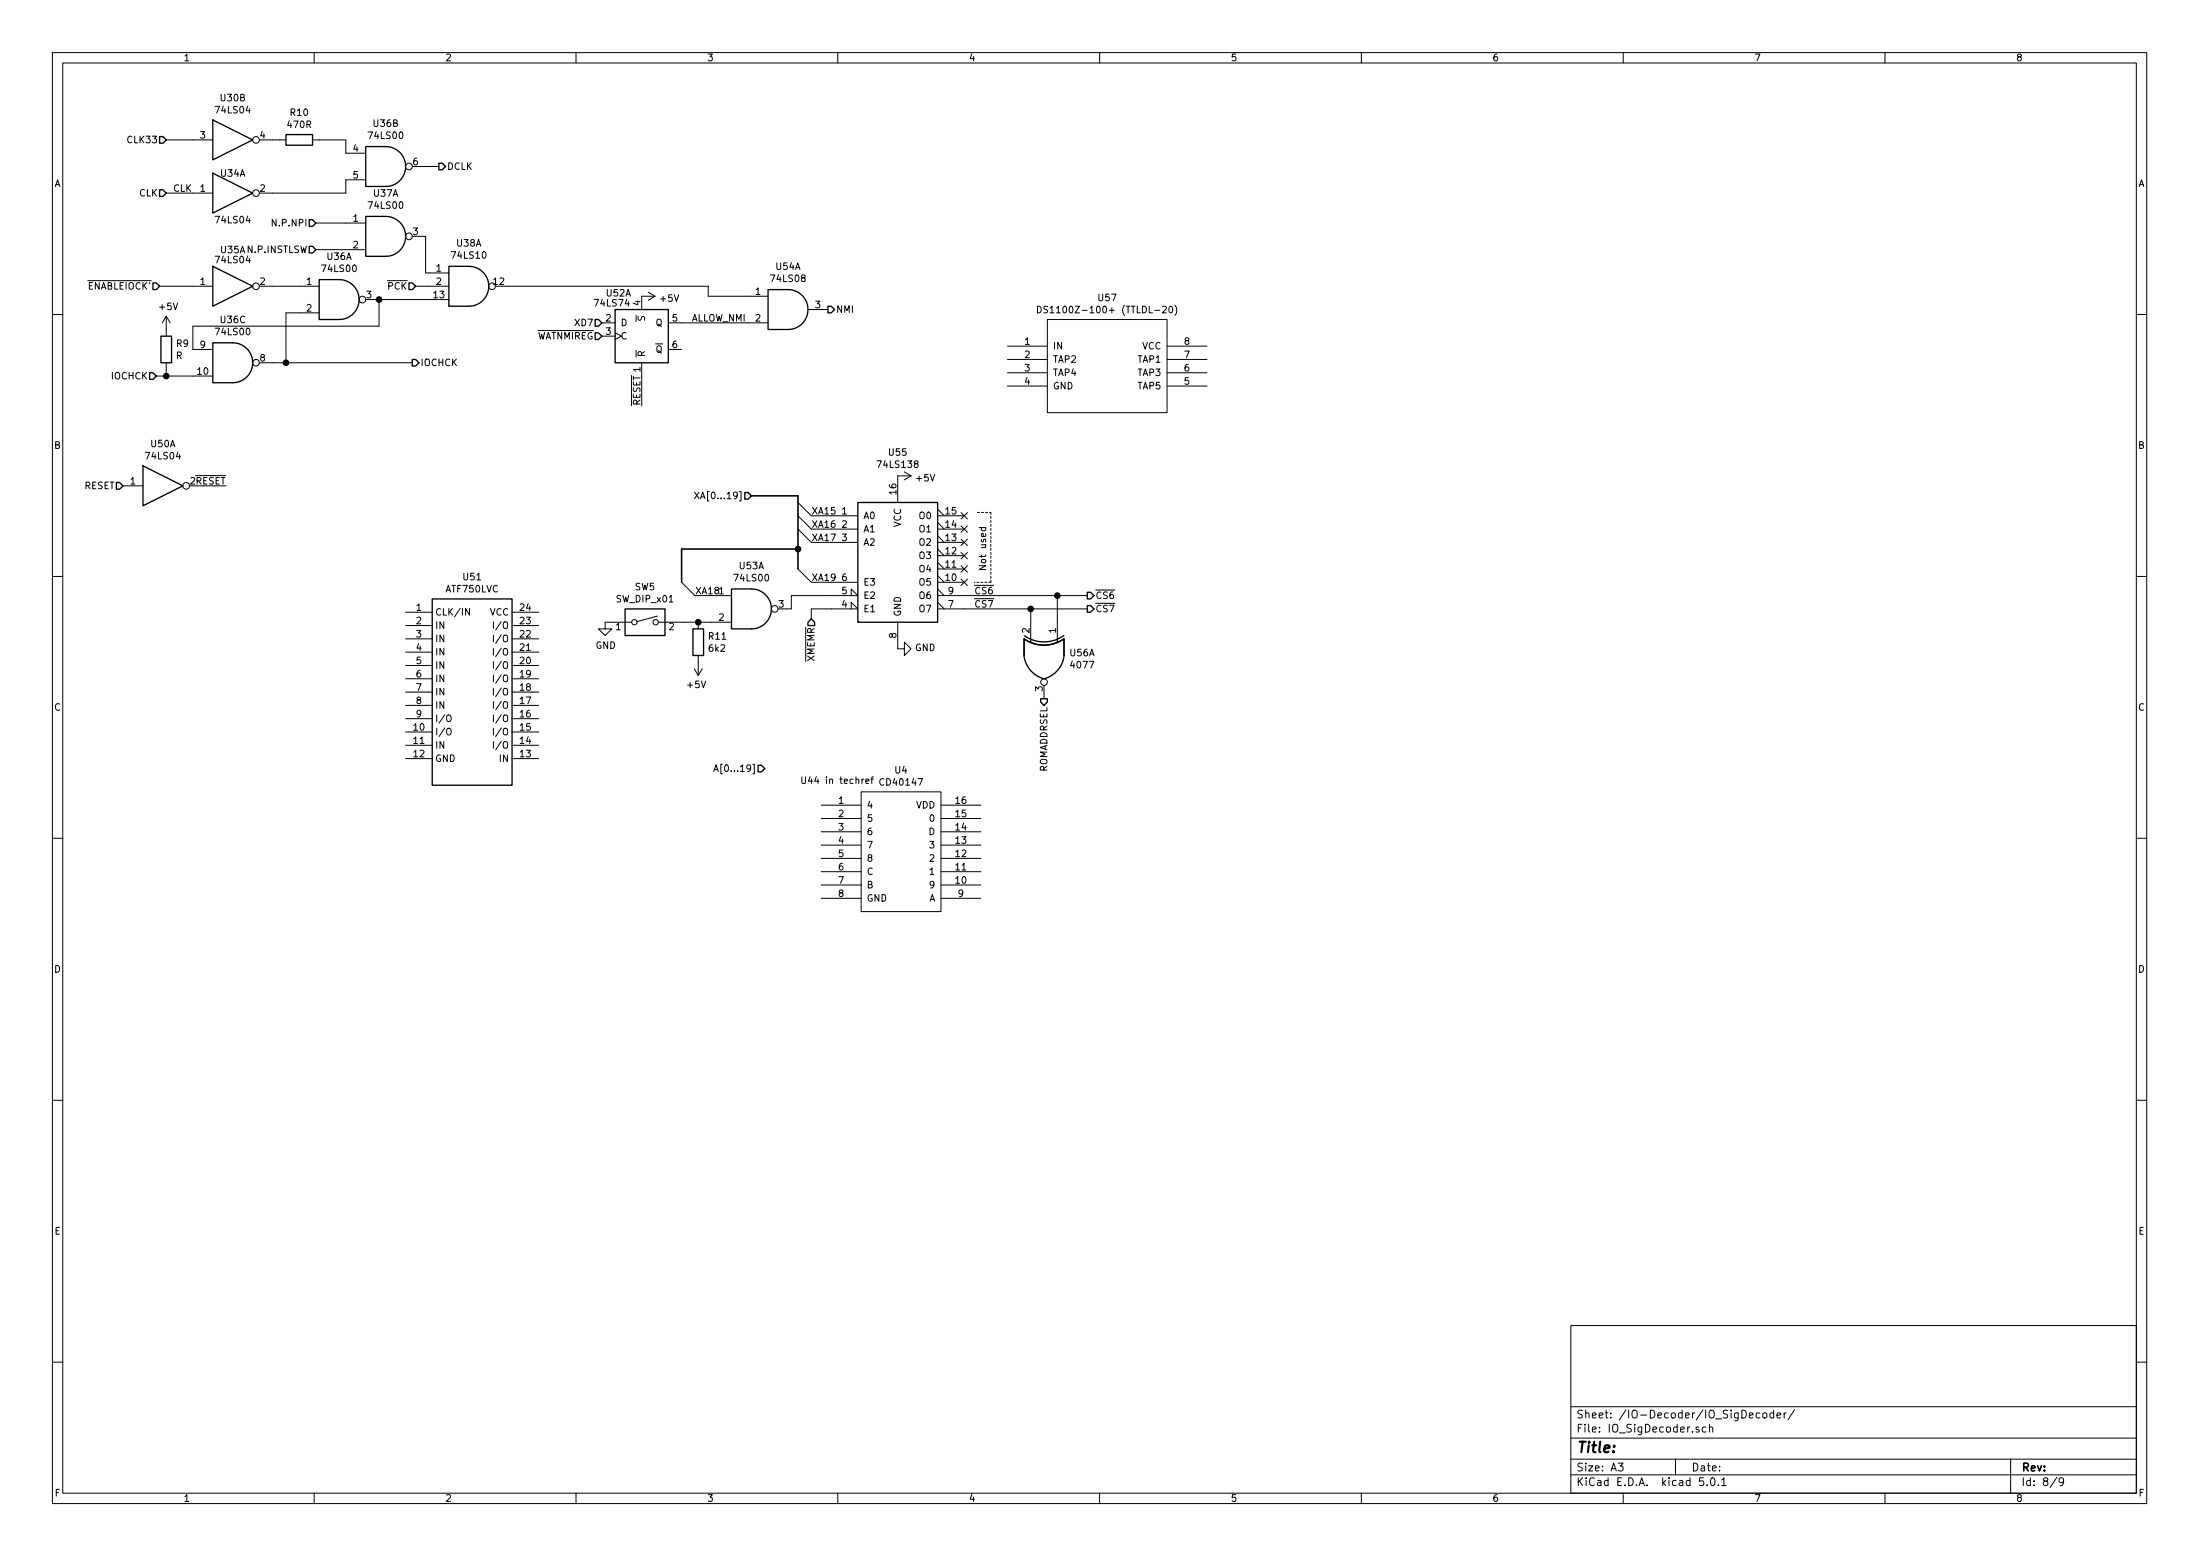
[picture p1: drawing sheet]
<svg xmlns="http://www.w3.org/2000/svg" width="420mm" height="297mm" viewBox="0 0 420 297" stroke-linecap="round" stroke-linejoin="round" font-family="sans-serif">
<g fill="none" stroke="#000" stroke-width=".19">
<path d="M10 10h400v277h-400zM12 12h396v273.1h-396zM60 10v2M110 10v2M160 10v2M210 10v2M260 10v2M310 10v2M360 10v2M31.7 36.9h8.9M31.7 26.7h8.9M49.5 26.7h5.1"/>
<path d="M59.7 26.7h6.3v2.5h3.8M69.8 34.3h-3.8v2.6h-16.5M78.7 31.8h5.1M30.5 54.6h10.1M49.5 54.6h11.5M60.3 42.6h9.5M60.3 47.7h9.5M61 59.7h-6.4v9.6M69.8 57.2h15.9M72.4 57.2v5.1h-35.6v4.4h3.8M78.7 45.1h2.6v7h4.4M79.4 54.6h6.3"/>
<path d="M94.6 54.6h40.7v2h11.4M123.8 55.8l1.3 .8M125.1 56.6h-2.5v2.5M125.1 56.6l-1.3 .7M154.3 59.1h3.8M198.1 58.5a.64 .64 0 0 1 .8 .6 .64 .64 0 0 1-.8 .6zM200.1 58.5h-.5l-.2 .1-.1 .2 .2 .2 .4 .2 .2 .3-.3 .2h-.5M222 58.6l.5-.1 .3 .3-.8 .9h.8M223.4 58.6l.1-.1a.69 .69 0 0 1 .5 .6 .69 .69 0 0 1-.5 .6l-.3-.5zM224.4 58.3a1.47 1.47 0 0 1 0 1.9M10 60h2M29.8 71.8h10.8"/>
<path d="M31.7 60.4v3.8M31.7 69.3v2.5M31.7 60.4l-.7 1.2M31.7 60.4l.8 1.2M49.5 69.3h29.2M114.9 61.6h2.6M114.9 64.2h2.6M117.5 63.5l1.2 .7-1.2 .6M122.6 69.3v8.2M127.6 66.7h2.6M127.6 61.6h19.1M192.4 66.1h7.6"/>
<path d="M192.4 68.6h7.6M192.4 71.2h7.6M192.4 73.7h7.6M200 61h22.9v17.8h-22.9zM222.9 66.1h7.6M222.9 68.6h7.6M222.9 71.2h7.6M222.9 73.7h7.6M408 60h2M23.5 92.7h3.8M38.7 92.7h4.5M132.6 93.9l.9 1.3"/>
<path d="M133.5 93.9l-.9 1.3M152.4 95.9l2.5 2.6h8.9M152.4 98.5l2.5 2.5h8.9M172.7 90.1l1.3 .7M174 90.8h-2.6v5.1M174 90.8l-1.3 .8M179.1 98.5h5M179.1 99.7l1.2 1.3M179.1 97.2l1.2 1.3M183.5 97.9l1.3 1.2M184.8 97.9l-1.3 1.2M10 110h2"/>
<path d="M77.5 116.9h5M77.5 119.4h5M89.7 116.2v1.2l-.8-1.2v1.2M94.2 118.7v1.3M97.8 116.9h5.1M97.8 119.4h5.1M120.6 118.8h-5v1.3h1.2l-1.2 1.2-1.3-1.2h1.3M125.6 117.6l-3.9 1.1M125.7 118.8h14M130.2 111.2l2.5 2.5h7M133.3 118.8v1.3M152.4 108.6l2.5 2.6h8.9"/>
<path d="M152.4 101l2.5 2.5h8.9M162.6 116.2v-1.2l1.2 1.2h-8.9v1.9M162.6 113.7v-1.3l1.2 1.3h-12.7v2.5h-2.5M171.4 118.8v5.1h1.3v-1.3l1.3 1.3-1.3 1.2v-1.2M179.1 111.2h5M179.1 109.9l1.2 1.3M179.1 108.6h5M179.1 107.4l1.2 1.2M179.1 106.1h5M179.1 104.8l1.2 1.3M179.1 103.5h5M179.1 102.3l1.2 1.2"/>
<path d="M179.1 101h5M179.1 116.2h28.5M179.1 113.7h28.5M179.1 115l1.2 1.2M179.1 112.4l1.2 1.3M183.5 100.4l1.3 1.2M183.5 102.9l1.3 1.3M183.5 105.5l1.3 1.2M183.5 108l1.3 1.2M183.5 110.6l1.3 1.2M184.8 100.4l-1.3 1.2M184.8 102.9l-1.3 1.3"/>
<path d="M184.8 105.5l-1.3 1.2M184.8 108l-1.3 1.2M184.8 110.6l-1.3 1.2M187 108h1.3l-1.3 .7h1.3M196.8 116.2v6.4M201.9 113.7v8.9M408 110h2M77.5 139.7h5M77.5 137.2h5M77.5 134.7h5M77.5 132.1h5M77.5 129.6h5"/>
<path d="M77.5 127h5M77.5 124.5h5M77.5 122h5M85.4 139.2l.2-.2a.47 .47 0 0 1 .6 .5l-.1 .6-.2 .2-.4-.1a1 1 0 0 1-.1-1zM85.4 136.7l.2-.2a.47 .47 0 0 1 .6 .4l-.1 .7-.2 .2-.4-.1a1 1 0 0 1-.1-1zM94.2 121.2v1.3M94.2 123.8v1.3M94.2 126.3v1.3M94.2 128.9v1.2M94.2 131.4v1.3M94.2 133.9v1.3M94.2 136.5v1.3"/>
<path d="M94.2 139v1.3M97.8 139.7h5.1M97.8 137.2h5.1M97.8 134.7h5.1M97.8 132.1h5.1M97.8 129.6h5.1M97.8 127h5.1M97.8 124.5h5.1M97.8 122h5.1M132.6 127.7l.7 1.2M133.3 125.1v3.8M134.1 127.7l-.8 1.2"/>
<path d="M199.4 130.8v2.6M77.5 142.3h5M77.5 144.8h5M94.2 141.6v1.2M97.8 142.3h5.1M97.8 144.8h5.1M136.3 147.3l.5-1.3 .4 1.3M136.4 146.9h.7M153.1 148.3v1l.3 .3h.2l.2-.3v-1M154.7 148.2l-.3 .9h.8M156.8 153.7h7.7M156.8 158.8h7.7"/>
<path d="M156.8 156.2h7.7M164.5 151.2h15.2v22.8h-15.2zM179.7 153.7h7.6M179.7 158.8h7.6M179.7 156.2h7.6M10 160h2M156.8 168.9h7.7M156.8 166.4h7.7M156.8 163.9h7.7M156.8 161.3h7.7M156.8 171.5h7.7M179.7 168.9h7.6"/>
<path d="M179.7 166.4h7.6M179.7 163.9h7.6M179.7 161.3h7.6M179.7 171.5h7.6M408 160h2M10 210h2M408 210h2M300 253h108v32.1h-108zM10 260h2M300 278.5h108M300 274.5h108M300 268.5h108"/>
<path d="M309 279.3h1l-.5 .6 .4 .1v.7l-.2 .1-.7-.1M320 278.5v3M324.5 272.5l-.4-.1-.2 .2 .1 .2 .5 .2v.3h-.6M325.8 272.5l-.4-.1-.3 .3 .1 .6 .2 .1 .4-.1M326.5 272.5l.2-.1 .3 .1 .1 .9M326.5 271.9v1.5M336.1 269.8l-.4-.1-.3 .3 .1 .6 .2 .1 .4-.1M336.7 269.8l.3-.1 .4 .1v.8l-.2 .1-.5-.1zM338.7 269.8l-.4-.1-.3 .3 .2 .6h.5M338.7 269.2v1.5M339.4 270.2l.7-.1-.1-.3-.4-.1-.2 .2v.7h.6M340.7 269.7v1"/>
<path d="M341.1 269.7l-.3 .1-.1 .2M342.7 269.1l-1.2 2M384 278.5v6.6M408 260h2M60 285.1v1.9M110 285.1v1.9M160 285.1v1.9M210 285.1v1.9M260 285.1v1.9M300 281.5h108M310 285.1v1.9M325.3 282.1h-.7l-.1 .7 .2-.1h.5l.2 .3-.1 .5-.2 .1-.6-.1"/>
<path d="M326 283.5v.1M326.8 282.3l.2-.2a.8 .8 0 0 1 .6 .8 .8 .8 0 0 1-.6 .7l-.2-.1-.1-.5zM328.2 283.5v.1M328.8 282.5l.4-.4v1.5M328.8 283.6h.9M360 285.1v1.9M392.8 282l-1.3 2M394.1 282.7l-.3 .3h-.4l-.2-.3 .2-.5 .4-.1 .2 .2a1.19 1.19 0 0 1-.2 1.2l-.4 .1"/>
<circle cx="48.9" cy="26.7" r=".63"/>
<circle cx="48.9" cy="36.9" r=".63"/>
<circle cx="78.1" cy="31.8" r=".63"/>
<circle cx="48.9" cy="54.6" r=".63"/>
<circle cx="69.2" cy="57.2" r=".63"/>
<circle cx="78.1" cy="45.1" r=".63"/>
<circle cx="94" cy="54.6" r=".63"/>
<circle cx="48.9" cy="69.3" r=".63"/>
<circle cx="35.6" cy="92.7" r=".63"/>
<circle cx="121.2" cy="118.8" r=".51"/>
<circle cx="125.2" cy="118.8" r=".51"/>
<circle cx="148" cy="116.2" r=".63"/>
<circle cx="199.4" cy="130.2" r=".63"/>
</g>
<g fill="none" stroke="#000" stroke-width=".25">
<path d="M30.5 26.1h.6l.6 .6-.6 .6h-.6zM30.5 36.2h.6l.6 .7-.6 .6h-.6zM40.6 33.1l7.7 3.8-7.7 3.8zM40.6 22.9l7.7 3.8-7.7 3.8zM54.6 25.7h5.1v2h-5.1zM69.8 28h3.9a3.8 3.8 0 0 1 3.8 3.8 3.8 3.8 0 0 1-3.8 3.8h-3.9zM83.8 31.2h.7l.6 .6-.6 .6h-.7zM29.2 54h.6l.7 .6-.7 .7h-.6zM40.6 50.8l7.7 3.8-7.7 3.9zM59.1 41.9h.6l.6 .7-.6 .6h-.6zM59.1 47h.6l.6 .7-.6 .6h-.6zM61 53.4h3.8a3.8 3.8 0 0 1 3.8 3.8 3.8 3.8 0 0 1-3.8 3.8h-3.8z"/>
<path d="M69.8 41.3h3.9a3.8 3.8 0 0 1 3.8 3.8 3.8 3.8 0 0 1-3.8 3.8h-3.9zM78.1 54h.6l.7 .6-.7 .7h-.6zM85.7 50.8h3.8a3.8 3.8 0 0 1 3.8 3.8 3.8 3.8 0 0 1-3.8 3.9h-3.8zM117.5 59.1h10.1v10.2h-10.1zM146.7 55.3h3.8a3.8 3.8 0 0 1 3.8 3.8 3.8 3.8 0 0 1-3.8 3.8h-3.8zM158.1 58.5h.6l.7 .6-.7 .6h-.6zM28.6 71.2h.6l.6 .6-.6 .6h-.6zM30.7 64.2h2.1v5.1h-2.1zM40.6 65.4h3.8a3.8 3.8 0 0 1 3.9 3.9 3.8 3.8 0 0 1-3.9 3.8h-3.8zM78.7 68.6h.7l.6 .7-.6 .6h-.7zM113.7 61h.6l.6 .6-.6 .7h-.6zM113.7 63.5h.6l.6 .7-.6 .6h-.6z"/>
<path d="M22.2 92.1h.7l.6 .6-.6 .7h-.7zM27.3 88.9l7.6 3.8-7.6 3.9zM142.2 94h.7l.6 .7-.6 .6h-.7zM163.8 95.9h15.3v22.9h-15.3zM82.5 114.3h15.3v35.6h-15.3zM119.4 116.2h7.6v5.1h-7.6zM139.7 112.4h3.8a3.8 3.8 0 0 1 3.8 3.8 3.8 3.8 0 0 1-3.8 3.9h-3.8zM154.9 118.1l.7 .7v.6h-1.3v-.6zM207.6 113.1h.7l.6 .6-.6 .6h-.7zM207.6 115.6h.7l.6 .6-.6 .7h-.7zM132.3 120.1h2.1v5h-2.1zM195.6 125.1a5.2 5.2 0 0 0 3.8 4.5"/>
<path d="M195.6 125.1v-3.1a6.7 6.7 0 0 0 7.6 0v3.1M195.6 122v3.1M195.6 121.3a6.6 6.6 0 0 0 7.6 0M195.6 122a6.6 6.6 0 0 0 7.6 0M198.8 133.4h1.2v.6l-.6 .7-.6-.7zM203.2 122v3.1M203.2 125.1a5.2 5.2 0 0 1-3.8 4.5M144.8 146.1h.6l.6 .6-.6 .7h-.6z"/>
</g>
<g fill="#000" stroke="#000" stroke-width=".25">
<circle cx="72.4" cy="57.2" r=".51"/>
<circle cx="31.8" cy="71.8" r=".51"/>
<circle cx="54.6" cy="69.3" r=".51"/>
<circle cx="133.4" cy="118.8" r=".51"/>
<circle cx="152.4" cy="104.8" r=".51"/>
<circle cx="196.9" cy="116.2" r=".51"/>
<circle cx="201.9" cy="113.7" r=".51"/>
</g>
<path d="M143.5 94.7h8.9v13.9M152.4 104.8h-22.2v6.4" fill="none" stroke="#000" stroke-width=".3"/>
<path d="M186.7 97.8h2.5M189.2 97.8v13.4M189.2 111.2h-3.1" fill="none" stroke="#000" stroke-width=".19" stroke-dasharray=".4 .4"/>
<text font-size="2.8" x="301" y="277.3">Title:</text>
<g font-size="2.1">
<text x="301" y="273.5">File: IO_SigDecoder.sch</text>
<text x="301" y="270.8">Sheet: /IO-Decoder/IO_SigDecoder/</text>
<text x="301" y="280.9">Size: A3</text>
<text x="323" y="280.9">Date:</text>
<text x="386" y="280.9">Rev:</text>
<text x="301" y="283.7">KiCad E.D.A. kicad 5.0.1</text>
<text x="386" y="283.7">Id: 8/9</text>
</g>
<g font-size="1.8">
<text x="35" y="11.7">1</text>
<text x="85" y="11.7">2</text>
<text x="135" y="11.7">3</text>
<text x="185" y="11.7">4</text>
<text x="235" y="11.7">5</text>
<text x="285" y="11.7">6</text>
<text x="335" y="11.7">7</text>
<text x="385" y="11.7">8</text>
<text x="41.4" y="21.7">74LS04</text>
<text x="42.2" y="19.3">U30B</text>
<text x="55.5" y="22.1">R10</text>
<text x="24.6" y="27.3">CLK33</text>
<text x="38.3" y="26.5">3</text>
<text x="49.7" y="26.5">4</text>
<text x="55" y="24.4">470R</text>
<text x="67.5" y="29">4</text>
<text x="70.6" y="26.5">74LS00</text>
<text x="71.4" y="24.2">U36B</text>
<text x="10.4" y="35.7">A</text>
<text x="42.2" y="33.7">U34A</text>
<text x="67.5" y="34.1">5</text>
<text x="78.9" y="31.5">6</text>
<text x="85.3" y="32.4">DCLK</text>
<text x="408.4" y="35.7">A</text>
<text x="26.6" y="37.5">CLK</text>
<text x="33" y="36.6">CLK</text>
<text x="38.3" y="36.6">1</text>
<text x="49.7" y="36.6">2</text>
<text x="70.6" y="39.9">74LS00</text>
<text x="71.4" y="37.6">U37A</text>
<text x="41.4" y="42.6">74LS04</text>
<text x="52.4" y="43.2">N.P.NPI</text>
<text x="67.5" y="42.3">1</text>
<text x="67.5" y="47.4">2</text>
<text x="78.9" y="44.9">3</text>
<text x="87.3" y="47.1">U38A</text>
<text x="41.4" y="50.3">74LS04</text>
<text x="42.2" y="48.3">U35A N.P.INSTLSW</text>
<text x="61.7" y="51.9">74LS00</text>
<text x="62.5" y="49.6">U36A</text>
<text x="83.3" y="51.9">1</text>
<text x="86.4" y="49.4">74LS10</text>
<text x="147.4" y="53.8">74LS08</text>
<text x="148.2" y="51.5">U54A</text>
<text x="16.8" y="55.3">ENABLEIOCK'</text>
<text x="30.5" y="59.2">+5V</text>
<text x="38.3" y="54.4">1</text>
<text x="49.7" y="54.4">2</text>
<text x="58.6" y="54.4">1</text>
<text x="58.6" y="59.5">2</text>
<text x="70" y="56.9">3</text>
<text x="74.1" y="55.3">PCK</text>
<text x="82.9" y="56.9">13</text>
<text x="83.3" y="54.4">2</text>
<text x="94.3" y="54.4">12</text>
<text x="113.7" y="58.5">74LS74</text>
<text x="115.8" y="56.6">U52A</text>
<text x="122.3" y="58.3" transform="rotate(-90 122.3 58.3)">4</text>
<text x="126.2" y="57.6">+5V</text>
<text x="144.3" y="56.3">1</text>
<text x="155.7" y="58.8">3</text>
<text x="159.6" y="59.7">NMI</text>
<text x="200.5" y="59.8">DS1100Z-100+ (TTLDL-20)</text>
<text x="209.8" y="57.5">U57</text>
<text x="41.4" y="64">74LS00</text>
<text x="42.2" y="61.7">U36C</text>
<text x="102.3" y="64.8">WATNMIREG</text>
<text x="110" y="62.3">XD7</text>
<text x="115.7" y="61.4">2</text>
<text x="115.7" y="63.9">3</text>
<text x="118.5" y="62.3">D</text>
<text x="118.5" y="64.8">C</text>
<text x="123.2" y="61.3" transform="rotate(-90 123.2 61.3)">S</text>
<text x="125.2" y="62.3">Q</text>
<text x="128.4" y="61.4">5</text>
<text x="132.1" y="61.4">ALLOW_NMI</text>
<text x="144.3" y="61.4">2</text>
<text x="195.7" y="65.8">1</text>
<text x="226.2" y="65.8">8</text>
<text x="33.6" y="68.5">R</text>
<text x="33.7" y="66.2">R9</text>
<text x="37.8" y="71.5">10</text>
<text x="38.3" y="66.5">9</text>
<text x="49.7" y="69">8</text>
<text x="80.3" y="69.9">IOCHCK</text>
<text x="123.2" y="68.2" transform="rotate(-90 123.2 68.2)">R</text>
<text x="125.2" y="67.3">Q</text>
<text x="128.4" y="66.5">6</text>
<text x="195.7" y="68.4">2</text>
<text x="195.7" y="70.9">3</text>
<text x="201" y="66.7">IN</text>
<text x="201" y="69.3">TAP2</text>
<text x="201" y="71.8">TAP4</text>
<text x="217.3" y="71.8">TAP3</text>
<text x="217.3" y="69.3">TAP1</text>
<text x="218.1" y="66.7">VCC</text>
<text x="226.2" y="70.9">6</text>
<text x="226.2" y="68.4">7</text>
<text x="21.3" y="72.4">IOCHCK</text>
<text x="122.3" y="77.5" transform="rotate(-90 122.3 77.5)">RESET 1</text>
<text x="195.7" y="73.4">4</text>
<text x="201" y="74.3">GND</text>
<text x="217.3" y="74.3">TAP5</text>
<text x="226.2" y="73.4">5</text>
<text x="10.4" y="85.7">B</text>
<text x="28" y="87.7">74LS04</text>
<text x="28.9" y="85.4">U50A</text>
<text x="167.9" y="89.3">74LS138</text>
<text x="169.8" y="87">U55</text>
<text x="408.4" y="85.7">B</text>
<text x="16.1" y="93.4">RESET</text>
<text x="24.9" y="92.5">1</text>
<text x="36.3" y="92.5">2RESET</text>
<text x="133.9" y="95.3">XA[0...19]</text>
<text x="171.2" y="94.3" transform="rotate(-90 171.2 94.3)">16</text>
<text x="175.1" y="91.9">+5V</text>
<text x="154.9" y="100.7">XA16</text>
<text x="154.9" y="98.2">XA15</text>
<text x="160.8" y="98.2">1</text>
<text x="160.8" y="100.7">2</text>
<text x="164.8" y="99.1">A0</text>
<text x="164.8" y="101.6">A1</text>
<text x="172.1" y="100.7" transform="rotate(-90 172.1 100.7)">VCC</text>
<text x="175.7" y="101.6">O1</text>
<text x="175.7" y="99.1">O0</text>
<text x="180.6" y="100.7">14</text>
<text x="180.6" y="98.2">15</text>
<text x="154.9" y="103.3">XA17</text>
<text x="160.8" y="103.3">3</text>
<text x="164.8" y="104.2">A2</text>
<text x="175.7" y="106.7">O3</text>
<text x="175.7" y="104.2">O2</text>
<text x="180.6" y="105.8">12</text>
<text x="180.6" y="103.3">13</text>
<text x="188.3" y="107.9" transform="rotate(-90 188.3 107.9)">Not used</text>
<text x="85.2" y="113.1">ATF750LVC</text>
<text x="88.5" y="110.8">U51</text>
<text x="121.3" y="112.7">SW5</text>
<text x="132.7" y="113.4">XA181</text>
<text x="140.4" y="111">74LS00</text>
<text x="141.2" y="108.7">U53A</text>
<text x="154.9" y="110.9">XA19</text>
<text x="160.8" y="113.4">5</text>
<text x="160.8" y="110.9">6</text>
<text x="164.8" y="111.8">E3</text>
<text x="175.7" y="111.8">O5</text>
<text x="175.7" y="109.3">O4</text>
<text x="180.6" y="110.9">10</text>
<text x="180.6" y="108.4">11</text>
<text x="181.1" y="113.4">9</text>
<text x="186.4" y="113.4">CS6</text>
<text x="79.5" y="116.6">1</text>
<text x="79.5" y="119.2">2</text>
<text x="83.1" y="117.5">CLK/IN</text>
<text x="93.5" y="117.5">VCC</text>
<text x="99.4" y="119.2">23</text>
<text x="99.4" y="116.6">24</text>
<text x="117.8" y="115">SW_DIP_x01</text>
<text x="137.3" y="118.5">2</text>
<text x="148.7" y="116">3</text>
<text x="160.8" y="116">4</text>
<text x="164.8" y="116.9">E1</text>
<text x="164.8" y="114.3">E2</text>
<text x="172.1" y="117.8" transform="rotate(-90 172.1 117.8)">GND</text>
<text x="175.7" y="116.9">O7</text>
<text x="175.7" y="114.3">O6</text>
<text x="181.1" y="116">7</text>
<text x="186.4" y="116">CS7</text>
<text x="209.2" y="114.3">CS6</text>
<text x="209.2" y="116.9">CS7</text>
<text x="79.5" y="121.7">3</text>
<text x="79.5" y="124.2">4</text>
<text x="83.1" y="120.1">IN</text>
<text x="83.1" y="122.6">IN</text>
<text x="83.1" y="125.1">IN</text>
<text x="94.9" y="125.1">I/O</text>
<text x="94.9" y="122.6">I/O</text>
<text x="94.9" y="120.1">I/O</text>
<text x="99.4" y="124.2">21</text>
<text x="99.4" y="121.7">22</text>
<text x="113.7" y="123.9">GND</text>
<text x="117.6" y="120.3">1</text>
<text x="127.8" y="120.3">2</text>
<text x="135.4" y="122.1">R11</text>
<text x="135.5" y="124.4">6k2</text>
<text x="171.2" y="121.8" transform="rotate(-90 171.2 121.8)">8</text>
<text x="174.8" y="124.3">GND</text>
<text x="196.6" y="120.8" transform="rotate(-90 196.6 120.8)">2</text>
<text x="201.7" y="120.8" transform="rotate(-90 201.7 120.8)">1</text>
<text x="204.4" y="125.3">U56A</text>
<text x="79.5" y="126.8">5</text>
<text x="79.5" y="129.3">6</text>
<text x="79.5" y="131.9">7</text>
<text x="83.1" y="127.7">IN</text>
<text x="83.1" y="130.2">IN</text>
<text x="94.9" y="130.2">I/O</text>
<text x="94.9" y="127.7">I/O</text>
<text x="99.4" y="131.9">18</text>
<text x="99.4" y="129.3">19</text>
<text x="99.4" y="126.8">20</text>
<text x="131.4" y="131.4">+5V</text>
<text x="155.6" y="126.2" transform="rotate(-90 155.6 126.2)">XMEMR</text>
<text x="199.1" y="132" transform="rotate(-90 199.1 132)">3</text>
<text x="204.7" y="127.6">4077</text>
<text x="10.4" y="135.7">C</text>
<text x="79.5" y="134.4">8</text>
<text x="79.5" y="136.9">9</text>
<text x="83.1" y="132.8">IN</text>
<text x="83.1" y="135.3">IN</text>
<text x="83.1" y="137.8">I/O</text>
<text x="94.9" y="137.8">I/O</text>
<text x="94.9" y="135.3">I/O</text>
<text x="94.9" y="132.8">I/O</text>
<text x="99.4" y="136.9">16</text>
<text x="99.4" y="134.4">17</text>
<text x="408.4" y="135.7">C</text>
<text x="79" y="139.5">10</text>
<text x="79" y="142">11</text>
<text x="83.1" y="140.4">I/O</text>
<text x="83.1" y="142.9">IN</text>
<text x="94.9" y="142.9">I/O</text>
<text x="94.9" y="140.4">I/O</text>
<text x="99.4" y="142">14</text>
<text x="99.4" y="139.5">15</text>
<text x="79" y="144.6">12</text>
<text x="83.1" y="145.5">GND</text>
<text x="95.5" y="145.5">IN</text>
<text x="99.4" y="144.6">13</text>
<text x="137.6" y="147.4">A[0...19]</text>
<text x="155.3" y="149.6">U44 in techref</text>
<text x="168.4" y="150">CD40147</text>
<text x="171" y="147.7">U4</text>
<text x="200" y="147.6" transform="rotate(-90 200 147.6)">ROMADDRSEL</text>
<text x="160.2" y="153.5">1</text>
<text x="160.2" y="156">2</text>
<text x="165.5" y="154.3">4</text>
<text x="175" y="154.3">VDD</text>
<text x="182.5" y="156">15</text>
<text x="182.5" y="153.5">16</text>
<text x="160.2" y="158.5">3</text>
<text x="160.2" y="161.1">4</text>
<text x="165.5" y="156.9">5</text>
<text x="165.5" y="159.4">6</text>
<text x="165.5" y="162">7</text>
<text x="177.4" y="159.4">D</text>
<text x="177.7" y="162">3</text>
<text x="177.7" y="156.9">0</text>
<text x="182.5" y="161.1">13</text>
<text x="182.5" y="158.5">14</text>
<text x="160.2" y="163.6">5</text>
<text x="160.2" y="166.2">6</text>
<text x="165.5" y="164.5">8</text>
<text x="165.5" y="167">C</text>
<text x="177.7" y="167">1</text>
<text x="177.7" y="164.5">2</text>
<text x="182.5" y="166.2">11</text>
<text x="182.5" y="163.6">12</text>
<text x="160.2" y="168.7">7</text>
<text x="160.2" y="171.2">8</text>
<text x="165.5" y="169.6">B</text>
<text x="165.5" y="172.1">GND</text>
<text x="177.4" y="172.1">A</text>
<text x="177.7" y="169.6">9</text>
<text x="182.5" y="168.7">10</text>
<text x="183" y="171.2">9</text>
<text x="10.4" y="185.7">D</text>
<text x="408.4" y="185.7">D</text>
<text x="10.4" y="235.7">E</text>
<text x="408.4" y="235.7">E</text>
<text x="10.5" y="285.7">F</text>
<text x="35" y="286.7">1</text>
<text x="85" y="286.7">2</text>
<text x="135" y="286.7">3</text>
<text x="185" y="286.7">4</text>
<text x="235" y="286.7">5</text>
<text x="285" y="286.7">6</text>
<text x="335" y="286.7">7</text>
<text x="385" y="286.7">8</text>
<text x="408.5" y="285.7">F</text>
</g>
</svg>
